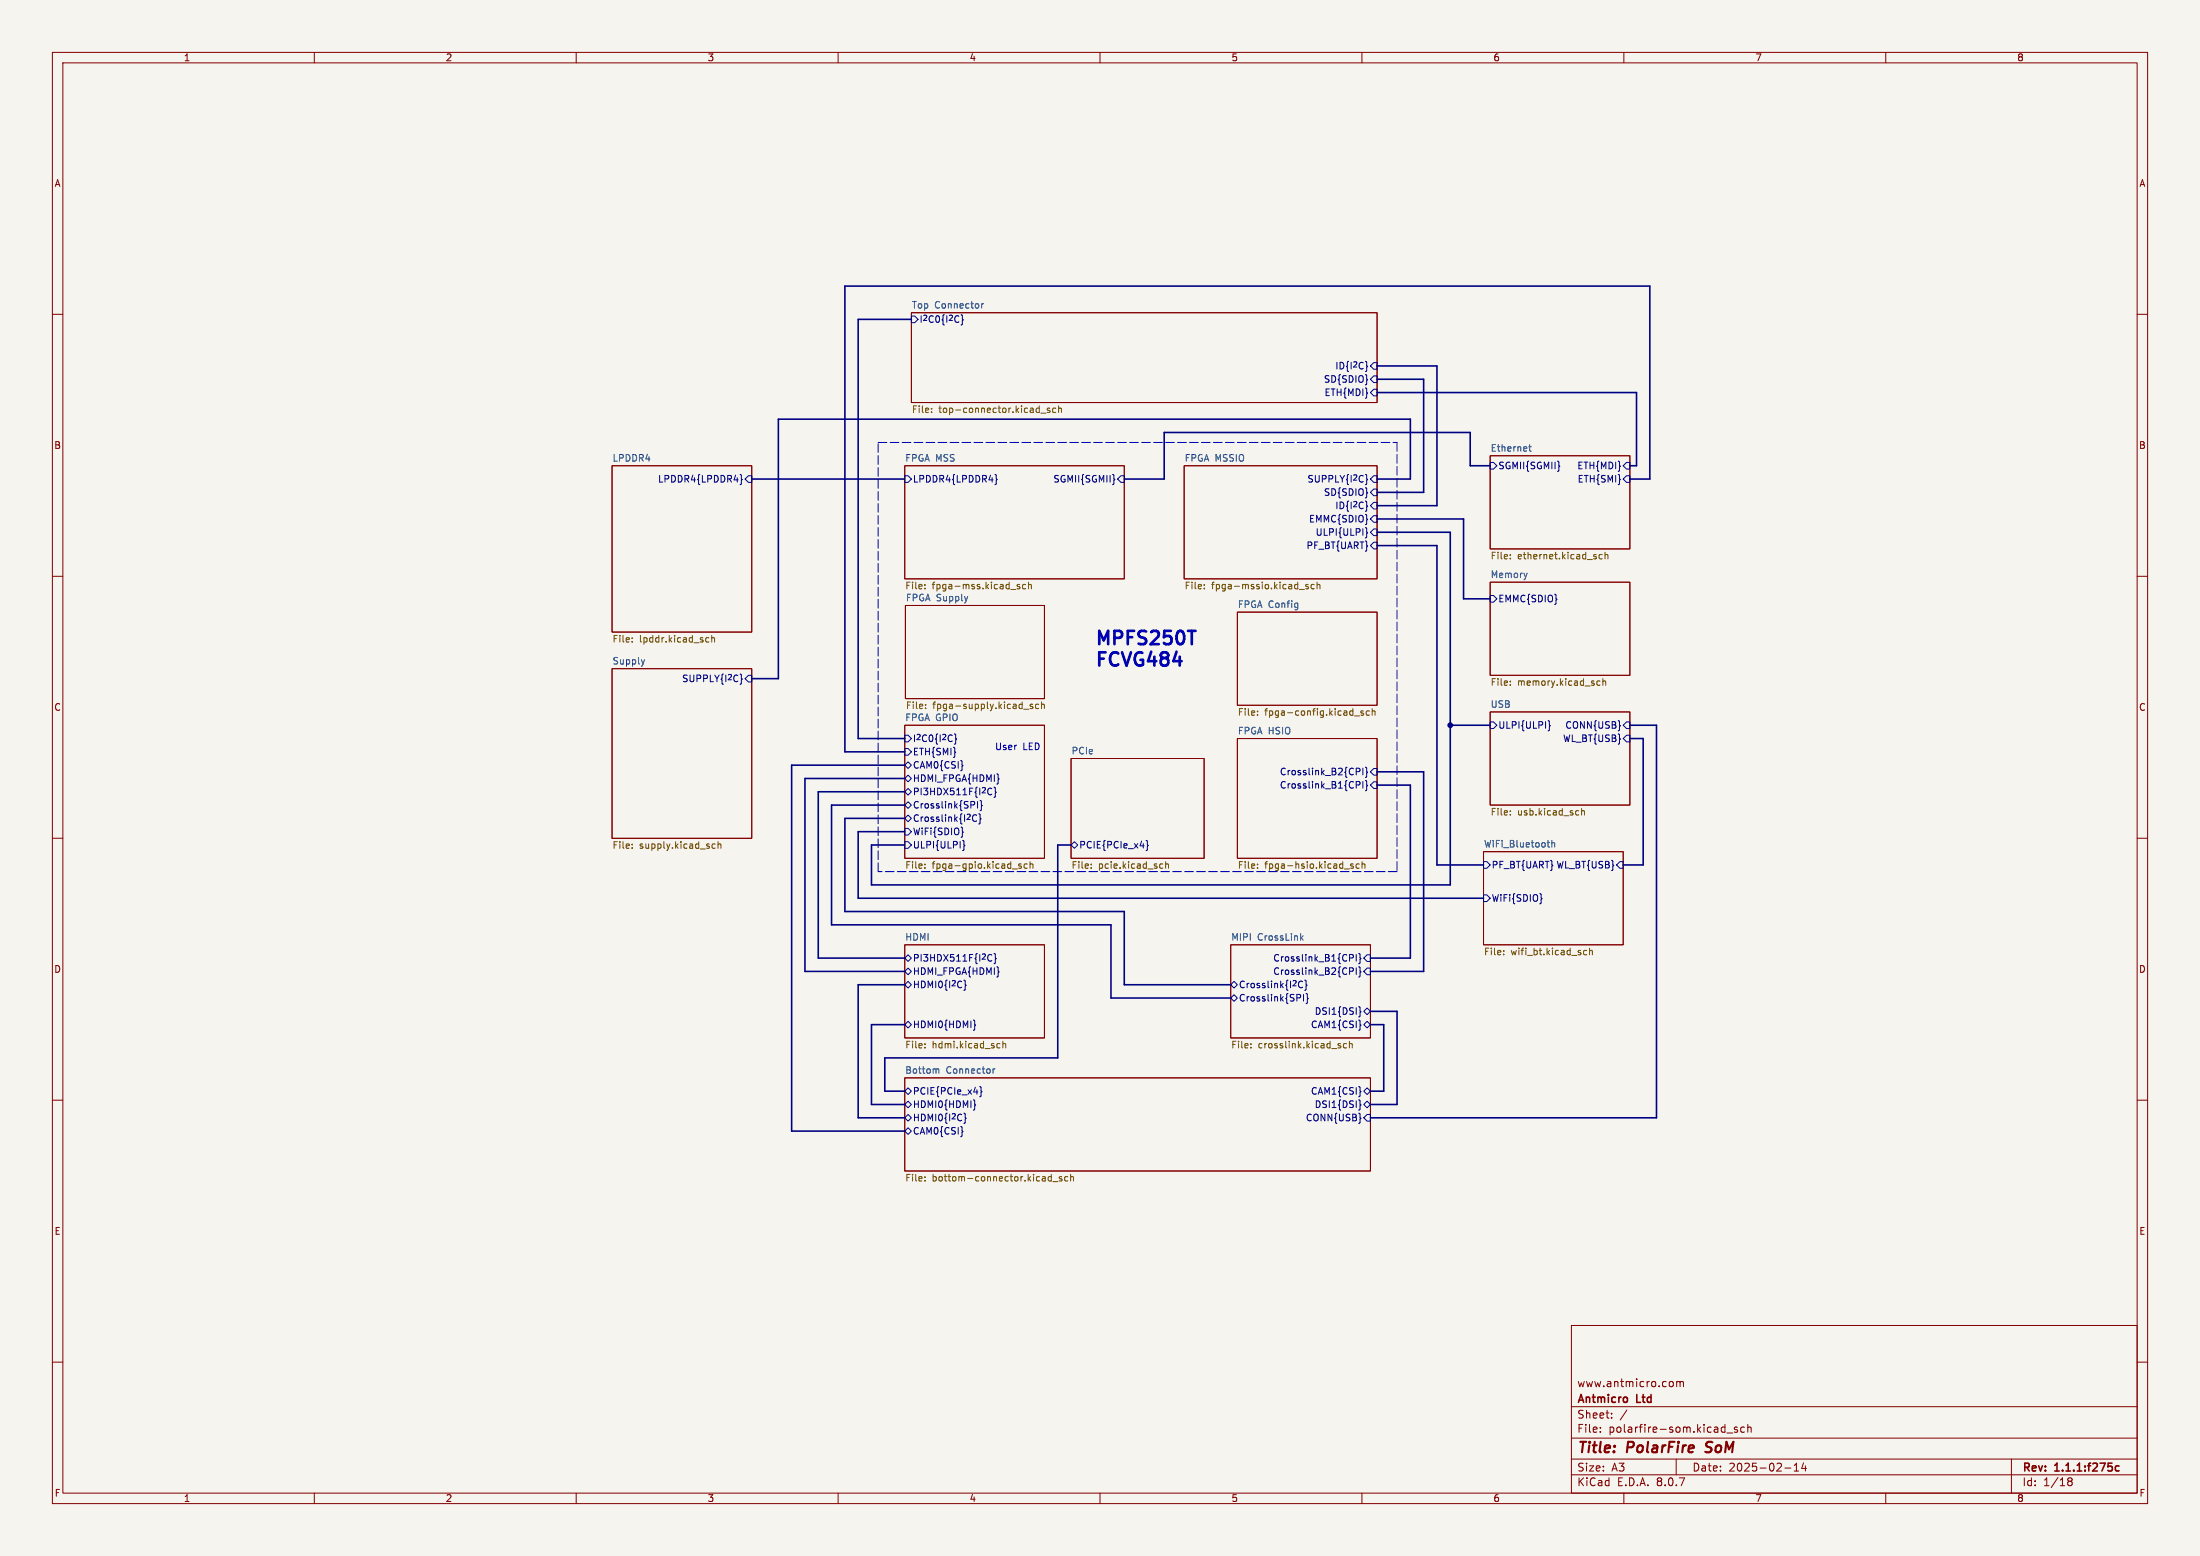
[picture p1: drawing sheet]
<svg xmlns="http://www.w3.org/2000/svg" width="420mm" height="297mm" viewBox="0 0 420 297" stroke-linecap="round" stroke-linejoin="round" font-family="sans-serif">
<path d="M0 0h420v297h-420z" fill="#f5f4ef" stroke="#f5f4ef" stroke-width=".19"/>
<g fill="none" stroke="#840000" stroke-width=".19">
<path d="M10 10h400v277h-400zM12 12h396v273h-396zM60 10v2M110 10v2M160 10v2M210 10v2M260 10v2M310 10v2M360 10v2M174 59.7h88.9v17.1h-88.9zM10 60h2M408 60h2"/>
<path d="M116.8 88.9h26.7v31.8h-26.7zM172.7 88.9h41.9v21.6h-41.9zM226.1 88.9h36.8v21.6h-36.8zM284.5 87h26.6v17.8h-26.6zM10 110h2M172.8 115.6h26.6v17.8h-26.6zM236.2 116.8h26.7v17.8h-26.7zM284.5 111.1h26.6v17.8h-26.6zM408 110h2M116.8 127.6h26.7v32.4h-26.7zM172.7 138.4h26.7v25.4h-26.7zM284.5 135.9h26.6v17.8h-26.6z"/>
<path d="M10 160h2M204.5 144.8h25.4v19h-25.4zM236.2 141h26.7v22.8h-26.7zM408 160h2M283.2 162.6h26.7v17.7h-26.7zM172.7 180.3h26.7v17.8h-26.7zM234.9 180.3h26.7v17.8h-26.7zM10 210h2M172.7 205.7h88.9v17.8h-88.9zM408 210h2M300 253h108v32h-108zM10 260h2"/>
<path d="M300 278.5h108M300 274.5h108M300 268.5h108M305.5 273.2v.2M305.5 272.5v.1M307.7 270.5v.2M307.7 269.8v.1M310.6 269.1l-1.3 1.9M319.2 263.7l.2 .3v.4l-.2 .3M320 278.5v3M320.1 263.8l.4-.1 .2 .2M320.1 263.7v1"/>
<path d="M320.7 263.9l.2-.2 .4 .1 .1 .9M320.7 263.9v.8M329.7 273.5h1.1M331.7 272.5l-.4-.1-.2 .2 .1 .2 .5 .2v.3h-.6M333 272.5l-.4-.1-.3 .3 .1 .6h.6M333.7 272.5l.2-.1 .3 .1 .1 .9M333.7 271.9v1.5M342.5 279.7l.4-.4v1.5M344.3 279.2l-.4 1.1h1M344.7 279.8v1M384 278.5v6.5M408 260h2"/>
<path d="M60 285v2M110 285v2M160 285v2M210 285v2M260 285v2M300 281.5h108M310 285v2M340.7 280.2h1.2M342.5 280.8h.9M360 285v2M394.7 282.4l.3 .3M394.7 282.4l.3-.3 .4 .1 .2 .2-.3 .3"/>
<path d="M395 282.7h.3M395 282.7l-.3 .3M395.3 282.7l.3 .3-.2 .5-.4 .1-.3-.3"/>
</g>
<path d="M404.5 279.9l-.4-.1-.3 .3 .2 .6h.5" fill="none" stroke="#840000" stroke-width=".3"/>
<path d="M325.5 277.1l.3 .1M325.8 275.4v.6" fill="none" stroke="#840000" stroke-width=".4"/>
<g fill="none" stroke="#000084" stroke-width=".19">
<path d="M174 60.3h.6l.7 .7-.7 .6h-.6zM262.3 74.3h.6v1.3h-.6l-.7-.7zM262.3 71.8h.6v1.2h-.6l-.7-.6zM141.3 90.6l.2 .1v.7l.2 .1-.2 .2v.6l-.2 .2M142.9 90.8h.6v1.3h-.6l-.7-.7zM172.7 90.8h.7l.6 .6-.6 .7h-.7zM189.9 90.6l.3 .1v.7l.2 .1-.2 .2v.6l-.3 .2M212.7 91.5h.1l-.1 .1M214 90.8h.6v1.3h-.6l-.6-.7zM262.3 93.3h.6v1.3h-.6l-.7-.6zM262.3 98.4h.6v1.3h-.6l-.7-.6zM284.5 88.3h.6l.6 .6-.6 .6h-.6z"/>
<path d="M297.7 88.9l.1 .1-.1 .1M309.9 88.9l.6-.6h.6v1.2h-.6zM310.5 90.8h.6v1.3h-.6l-.6-.7zM260.8 100.8l.1 .7 .2 .2-.2 .2v.6l-.2 .2M262.3 101h.6v1.2h-.6l-.7-.6zM262.3 103.5h.6v1.3h-.6l-.7-.7zM284.5 113.7h.6l.6 .6-.6 .6h-.6zM284.5 137.8h.6l.6 .6-.6 .7h-.6zM295.5 137.6l.3 .1v.6l.2 .2-.2 .2v.6l-.3 .2M309.2 138.5h.1l-.1 .1M310.5 137.8h.6v1.3h-.6l-.6-.7zM172.7 146.1l.7-.7 .6 .7-.6 .6z"/>
<path d="M172.7 158.1h.7l.6 .7-.6 .6h-.7zM172.7 148.6l.7-.6 .6 .6-.6 .6zM172.7 156.2l.7-.6 .6 .6-.6 .6zM172.7 142.9h.7l.6 .6-.6 .6h-.7zM172.7 140.3h.7l.6 .7-.6 .6h-.7zM172.7 151.1l.7-.6 .6 .6-.6 .7zM173.4 153l.6 .7-.6 .6-.7-.6zM183.7 146.1h.1l-.1 .1M183.7 158.7l.2 .1-.2 .2M186 153.1v.4M186.6 153v1.2M187.3 152.9v.7l.2 .2-.2 .1v.7l-.2 .1"/>
<path d="M258.9 146.6h.5l.2 .3-.1 .3-.6 .1M258.9 149.2h.5l.2 .2-.1 .4h-.6M260.2 146.6v1.3M260.2 149.2v1.2M260.7 146.4l.2 .2v.6l.2 .2-.2 .2v.6l-.2 .2M260.7 149l.2 .2v.6l.2 .2-.2 .1v.6l-.2 .2M262.3 149.2h.6v1.3h-.6l-.7-.6zM262.3 146.7h.6v1.3h-.6l-.7-.7zM309.9 141l.6-.7h.6v1.3h-.6zM172.7 160.7h.7l.6 .6-.6 .6h-.7zM183.8 160.4l.2 .2v.6l.2 .2-.2 .2v.6l-.2 .2M204.5 161.3l.6-.6 .6 .6-.6 .6z"/>
<path d="M218.8 160.4l.2 .2v.6l.2 .2-.2 .2v.6l-.2 .2M283.2 170.8h.6l.7 .7-.7 .6h-.6zM283.2 164.5h.6l.7 .6-.7 .6h-.6zM294.2 171.4l.2 .1-.2 .2M309.2 164.5h.7v1.2h-.7l-.6-.6zM172.7 195.6l.7-.7 .6 .7-.6 .6zM172.7 185.4l.7-.6 .6 .6-.6 .7zM172.7 188l.7-.7 .6 .7-.6 .6zM172.7 182.9l.7-.7 .6 .7-.6 .6zM185.9 194.7l.2 .2v.6l.2 .2-.2 .2v.6l-.2 .1M234.9 188l.7-.7 .6 .7-.6 .6zM234.9 190.5l.7-.6 .6 .6-.6 .6z"/>
<path d="M248.2 189.9v.5M248.8 189.8v1.3M249.5 189.7l.1 .7 .2 .2-.2 .2v.6l-.3 .2M257.6 182.2h.5l.3 .2-.2 .4-.6 .1M257.6 184.7h.5l.3 .3-.2 .3-.6 .1M258.9 182.2v1.3M258.9 184.7v1.3M259.4 182l.2 .2v.6l.2 .2-.2 .2v.6l-.2 .1M259.4 184.5l.2 .2v.6l.2 .2-.2 .2v.6l-.2 .2M259.5 192.2l.1 .1v.7l.2 .1-.2 .2v.6l-.1 .2M259.7 195.6l.1 .1h-.1M260.3 195.6l.7-.7 .6 .7-.6 .6z"/>
<path d="M260.3 193l.7-.6 .6 .6-.6 .7zM261 182.2h.6v1.3h-.6l-.7-.6zM261 184.8h.6v1.3h-.6l-.7-.7zM172.7 208.3l.7-.7 .6 .7-.6 .6zM172.7 215.9l.7-.6 .6 .6-.6 .6zM172.7 210.8l.7-.6 .6 .6-.6 .7zM172.7 213.4l.7-.7 .6 .7-.6 .6zM183.7 215.9l.1 .1-.1 .1M186 210l.1 .7 .2 .2-.2 .2v.6l-.2 .2M187 207.4l.3 .2v.6l.2 .2-.2 .2v.6l-.3 .1M259.6 210v.7l.2 .2-.2 .2v.6l-.1 .2M259.7 208.3l.1 .1h-.1"/>
<path d="M259.7 213.4l.1 .1h-.1M260.3 208.3l.7-.7 .6 .7-.6 .6zM260.3 210.8l.7-.6 .6 .6-.6 .7zM261 212.7h.6v1.3h-.6l-.7-.6z"/>
</g>
<g fill="none" stroke="#006464" stroke-width=".19">
<path d="M187.4 58v.8M187.8 58l-.4 .2M291.8 85.3h.5M292 84.8v1.1l.3 .2M247.6 115.1l.2 .1M247.8 115.1l-.1 1.2M247.8 115.9l-.2 .1M291.5 109.4l-.3 .8M123 125.9l-.3 .9M248.4 179l.4 .5M248.8 178.6l-.5 .5M295.3 160.8h.5"/>
<path d="M295.6 161.6l.2 .1M296.3 161l.1-.2 .3 .1 .1 .8M296.3 160.4v1.3M178.7 204.1h.5v.8M189.6 204v.9M189.9 204l-.3 .3"/>
</g>
<g fill="none" stroke="#725600" stroke-width=".19">
<path d="M177.8 78.6v.1M177.8 78v.1M198.7 78.9h1M200.4 78l-.3-.1-.2 .2 .1 .2 .4 .1v.3h-.5M201.5 78l-.3-.1-.3 .2 .2 .6h.4M202.1 78l.2-.1 .3 .1v.7M202.1 77.5v1.2M176.6 111.6v.1M176.6 112.3v.1M194.7 111.6h-.4l-.1 .1v.2l.5 .1v.3h-.5M195.8 111.6h-.4l-.2 .2 .1 .5h.5M196.3 111.7l.2-.1h.3l.1 .8"/>
<path d="M196.3 111.1v1.3M229.9 112.3v.1M229.9 111.6v.1M248.1 112.5h.9M249.7 111.6h-.3l-.1 .1v.2l.4 .1v.3h-.4M250.9 111.6h-.4l-.2 .2 .1 .5h.5M251.4 111.7l.2-.1h.3l.1 .8M251.4 111.1v1.3M288.3 106.6v.1M288.3 105.9v.1M305.9 105.9l-.4-.1-.2 .3 .1 .5h.5M306.4 106l.2-.2 .3 .1 .1 .8"/>
<path d="M306.4 105.4v1.3M120.7 121.8v.1M120.7 122.4v.2M134.8 122.5h.5M134.8 121.8h.5M135.9 121.8l.2-.1 .3 .1v.8M135.9 121.3v1.3M176.7 135.1v.2M176.7 134.5v.1M195.4 135.4h1M197.1 134.5l-.3-.1-.1 .2v.2l.4 .1v.3h-.4M198.3 134.5l-.4-.1-.2 .3 .1 .5h.5"/>
<path d="M198.8 134.5l.2-.1 .3 .1 .1 .8M198.8 134v1.3M240.1 136.4v.1M240.1 135.7v.2M258.6 136.6h.9M260.3 135.7h-.3l-.2 .2v.1l.5 .2v.3h-.5M261.4 135.7h-.3l-.3 .2 .1 .6h.5M262 135.8l.1-.1h.3l.1 .8M262 135.3v1.2M288.3 130v.1M288.3 130.7v.1M304.9 130.7l.2 .1h.3"/>
<path d="M305.4 130h-.3l-.2 .1M306 130.1l.2-.1h.3v.8M306 129.5v1.3M288.3 154.8v.1M288.3 155.5v.1M301.9 154.3v1.3M301.9 154.9l.2-.2 .3 .1 .1 .8M120.7 161.8v.1M120.7 161.1v.2M136 161.8l.2 .1h.3M136.5 161.1h-.3l-.2 .1M137.1 161.2l.2-.1h.3v.8"/>
<path d="M137.1 160.7v1.2M176.6 165v.1M176.6 165.6v.1M193.3 165.9h.9M195 165l-.3-.1-.2 .2v.2l.5 .1v.3h-.5M196.1 165l-.4-.1-.2 .2 .1 .6h.5M196.6 165l.2-.1 .3 .1 .1 .7M196.6 164.5v1.2M208.3 165.6v.1M208.3 165v.1M221.6 164.9l.4 .1M222 165.7h-.4"/>
<path d="M222.5 165l.2-.1 .3 .1 .1 .7M222.5 164.5v1.2M240.1 165v.1M240.1 165.6v.1M256.6 165.9h1M258.3 165l-.3-.1-.2 .2 .1 .2 .4 .1v.3h-.5M259.5 165l-.4-.1-.2 .2 .1 .6h.5M260 165l.2-.1 .3 .1 .1 .7M260 164.5v1.2M176.6 199.2v.2M176.6 199.9v.1M190.5 199.2h.4"/>
<path d="M190.9 200h-.4M191.4 199.3l.2-.1h.3l.1 .8M191.4 198.8v1.2M238.8 199.9v.1M238.8 199.2v.2M255.8 199.6l.2 .2-.2 .2M255.8 199.2h.1M257.1 199.2h-.4l-.2 .2 .1 .6h.5M257.6 199.3l.2-.1h.3l.1 .8M257.6 198.8v1.2M287.1 182.1v.1M287.1 181.5v.1"/>
<path d="M302.3 182l.2 .2h.4M302.9 181.5l-.4-.1-.2 .2M303.4 181.5l.2-.1 .3 .1 .1 .7M303.4 181v1.2M176.6 225.3v.1M176.6 224.6v.2M200.3 224.6h.4M200.7 224.2v1.2M200.7 225.4h-.4M201 225.5h1M202.7 224.6h-.3l-.2 .2 .1 .1 .4 .2v.3h-.5M203.8 224.6h-.3l-.3 .2 .2 .6h.4"/>
<path d="M204.4 224.7l.2-.1h.3v.8M204.4 224.2v1.2"/>
</g>
<path d="M226.8 120.4h1.4" fill="none" stroke="#0000c2" stroke-width=".51"/>
<path d="M167.6 84.5h99.1M266.7 84.5v81.9M167.6 166.4v-81.9M266.7 166.4h-99.1" fill="none" stroke="#0000c2" stroke-width=".19" stroke-dasharray="1.7 .6"/>
<g fill="none" stroke="#000084" stroke-width=".3">
<path d="M174 61h-10.2v80h8.9M262.9 69.9h11.4v26.6h-11.4M262.9 72.4h8.9v21.6h-8.9M262.9 74.9h49.5v14h-1.3M143.5 91.4h29.2M262.9 91.4h6.3v-11.4h-120.6v49.5h-5.1M262.9 99.1h16.5v15.2h5.1M284.5 88.9h-3.8v-6.3h-58.5v8.8h-7.6M311.1 91.4h3.9v-36.8h-153.7v88.9h11.4M262.9 104.1h11.4v61h8.9M262.9 101.6h14v67.3h-110.5v-7.6h6.3M276.9 138.4h7.6"/>
<path d="M311.1 138.4h5.1v75h-54.6M172.7 153.7h-14v22.8h53.4v14h22.8M172.7 146.1h-21.6v69.8h21.6M172.7 151.1h-16.5v31.8h16.5M172.7 148.6h-19v36.8h19M172.7 156.2h-11.4v17.8h53.3v14h20.3M172.7 158.8h-8.9v12.7h119.4M262.9 147.3h8.9v38.1h-10.2M262.9 149.9h6.3v33h-7.6M311.1 141h2.6v24.1h-3.8M204.5 161.3h-2.6v40.6h-33v6.4h3.8M172.7 195.6h-6.3v15.2h6.3"/>
<path d="M172.7 188h-8.9v25.4h8.9M261.6 195.6h2.6v12.7h-2.6M261.6 193h5.1v17.8h-5.1"/>
</g>
<circle cx="276.9" cy="138.4" r=".46" fill="#000084" stroke="#000084" stroke-width=".19"/>
<g font-size="3.5" fill="#0000c2">
<text x="208.9" y="123.3">MPFS250T</text>
<text x="208.9" y="127.4">FCVG484</text>
</g>
<g font-size="2.8" fill="#840000">
<text x="301" y="277.9">Title:</text>
<text x="310.6" y="277.9">PolarFire</text>
<text x="326.5" y="277.9">SoM</text>
</g>
<g font-size="2.1" fill="#840000">
<text x="301" y="268.2">Antmicro</text>
<text x="301" y="265">www.antmicro.com</text>
<text x="312.5" y="268.2">Ltd</text>
<text x="301" y="273.7">File:</text>
<text x="301" y="271">Sheet:</text>
<text x="307.1" y="273.7">polarfire-som.kicad_sch</text>
<text x="301" y="281.1">Size:</text>
<text x="307.6" y="281.1">A3</text>
<text x="323" y="281.1">Date:</text>
<text x="330" y="281.1">2025-02-14</text>
<text x="386" y="281.3">Rev:</text>
<text x="392.4" y="281.3">1.1.1:f275c</text>
<text x="301" y="283.9">KiCad</text>
<text x="308.7" y="283.9">E.D.A.</text>
<text x="316.3" y="283.9">8.0.7</text>
<text x="386" y="283.9">Id:</text>
<text x="390.1" y="283.9">1/18</text>
</g>
<g font-size="1.8" fill="#840000">
<text x="35" y="11.9">1</text>
<text x="85" y="11.9">2</text>
<text x="135" y="11.9">3</text>
<text x="185" y="11.9">4</text>
<text x="235" y="11.9">5</text>
<text x="285" y="11.9">6</text>
<text x="335" y="11.9">7</text>
<text x="385" y="11.9">8</text>
<text x="10.3" y="35.9">A</text>
<text x="408.3" y="35.9">A</text>
<text x="10.3" y="85.9">B</text>
<text x="408.2" y="85.9">B</text>
<text x="10.3" y="135.9">C</text>
<text x="408.2" y="135.9">C</text>
<text x="10.3" y="185.9">D</text>
<text x="408.2" y="185.9">D</text>
<text x="10.3" y="235.9">E</text>
<text x="408.3" y="235.9">E</text>
<text x="10.3" y="285.9">F</text>
<text x="35" y="286.9">1</text>
<text x="85" y="286.9">2</text>
<text x="135" y="286.9">3</text>
<text x="185" y="286.9">4</text>
<text x="235" y="286.9">5</text>
<text x="285" y="286.9">6</text>
<text x="335" y="286.9">7</text>
<text x="385" y="286.9">8</text>
<text x="408.3" y="285.9">F</text>
</g>
<g font-size="1.8" fill="#006464">
<text x="174" y="59">Top</text>
<text x="178.4" y="59">Connector</text>
<text x="116.8" y="88.2">LPDDR4</text>
<text x="172.7" y="88.2">FPGA MSS</text>
<text x="226.1" y="88.2">FPGA MSSIO</text>
<text x="284.5" y="86.3">Ethernet</text>
<text x="172.7" y="112.8">File:</text>
<text x="284.5" y="110.4">Memory</text>
<text x="172.8" y="114.9">FPGA Supply</text>
<text x="236.2" y="116.1">FPGA Config</text>
<text x="116.8" y="126.9">Supply</text>
<text x="172.7" y="137.7">FPGA GPIO</text>
<text x="284.5" y="135.2">USB</text>
<text x="236.2" y="140.3">FPGA HSIO</text>
<text x="204.5" y="144.1">PCIe</text>
<text x="283.2" y="161.8">WiFi_Bluetooth</text>
<text x="172.7" y="179.6">HDMI</text>
<text x="234.9" y="179.6">MIPI</text>
<text x="240.1" y="179.6">CrossLink</text>
<text x="172.7" y="205">Bottom</text>
<text x="180.6" y="205">Connector</text>
</g>
<g font-size="1.8" fill="#000084">
<text x="175.5" y="61.8">I^{2}C0{I^{2}C}</text>
<text x="254.8" y="70.7">ID{I^{2}C}</text>
<text x="252.6" y="73.3">SD{SDIO}</text>
<text x="252.8" y="75.8">ETH{MDI}</text>
<text x="285.9" y="89.8">SGMII{SGMII}</text>
<text x="301" y="89.8">ETH{MDI}</text>
<text x="125.5" y="92.3">LPDDR4{LPDDR4}</text>
<text x="174.2" y="92.3">LPDDR4{LPDDR4}</text>
<text x="201" y="92.3">SGMII{SGMII}</text>
<text x="249.5" y="92.3">SUPPLY{I^{2}C}</text>
<text x="252.6" y="94.8">SD{SDIO}</text>
<text x="301.1" y="92.3">ETH{SMI}</text>
<text x="249.8" y="99.9">EMMC{SDIO}</text>
<text x="254.8" y="97.4">ID{I^{2}C}</text>
<text x="249.3" y="105">PF_BT{UART}</text>
<text x="251.1" y="102.5">ULPI{ULPI}</text>
<text x="285.9" y="115.2">EMMC{SDIO}</text>
<text x="130.1" y="130.4">SUPPLY{I^{2}C}</text>
<text x="174.2" y="141.8">I^{2}C0{I^{2}C}</text>
<text x="285.9" y="139.3">ULPI{ULPI}</text>
<text x="298.3" y="141.8">WL_BT{USB}</text>
<text x="298.7" y="139.3">CONN{USB}</text>
<text x="174.2" y="146.9">CAM0{CSI}</text>
<text x="174.2" y="149.5">HDMI_FPGA{HDMI}</text>
<text x="174.2" y="144.4">ETH{SMI}</text>
<text x="244.2" y="148.2">Crosslink_B2{CPI}</text>
<text x="174.2" y="154.5">Crosslink{SPI}</text>
<text x="174.2" y="152">PI3HDX511F{I^{2}C}</text>
<text x="244.2" y="150.7">Crosslink_B1{CPI}</text>
<text x="174.2" y="159.6">WiFi{SDIO}</text>
<text x="174.2" y="157.1">Crosslink{I^{2}C}</text>
<text x="174.2" y="162.2">ULPI{ULPI}</text>
<text x="205.9" y="162.2">PCIE{PCIe_x4}</text>
<text x="284.7" y="166">PF_BT{UART} WL_BT{USB}</text>
<text x="284.7" y="172.3">WiFi{SDIO}</text>
<text x="174.2" y="183.7">PI3HDX511F{I^{2}C}</text>
<text x="243" y="183.7">Crosslink_B1{CPI}</text>
<text x="174.2" y="186.3">HDMI_FPGA{HDMI}</text>
<text x="174.2" y="188.8">HDMI0{I^{2}C}</text>
<text x="236.4" y="188.8">Crosslink{I^{2}C}</text>
<text x="236.4" y="191.4">Crosslink{SPI}</text>
<text x="243" y="186.3">Crosslink_B2{CPI}</text>
<text x="174.2" y="196.4">HDMI0{HDMI}</text>
<text x="250.2" y="196.4">CAM1{CSI}</text>
<text x="250.9" y="193.9">DSI1{DSI}</text>
<text x="174.2" y="209.1">PCIE{PCIe_x4}</text>
<text x="250.2" y="209.1">CAM1{CSI}</text>
<text x="174.2" y="211.7">HDMI0{HDMI}</text>
<text x="174.2" y="214.2">HDMI0{I^{2}C}</text>
<text x="249.2" y="214.2">CONN{USB}</text>
<text x="250.9" y="211.7">DSI1{DSI}</text>
<text x="174.2" y="216.8">CAM0{CSI}</text>
</g>
<g font-size="1.8" fill="#725600">
<text x="174" y="79.1">File:</text>
<text x="179.2" y="79.1">top-connector.kicad_sch</text>
<text x="284.5" y="107.1">File:</text>
<text x="289.7" y="107.1">ethernet.kicad_sch</text>
<text x="177.9" y="112.8">fpga-mss.kicad_sch</text>
<text x="226.1" y="112.8">File:</text>
<text x="231.3" y="112.8">fpga-mssio.kicad_sch</text>
<text x="116.8" y="123">File:</text>
<text x="122.1" y="123">lpddr.kicad_sch</text>
<text x="284.5" y="131.2">File:</text>
<text x="289.7" y="131.2">memory.kicad_sch</text>
<text x="172.8" y="135.7">File:</text>
<text x="178.1" y="135.7">fpga-supply.kicad_sch</text>
<text x="236.2" y="136.9">File:</text>
<text x="241.4" y="136.9">fpga-config.kicad_sch</text>
<text x="284.5" y="156">File:</text>
<text x="289.7" y="156">usb.kicad_sch</text>
<text x="116.8" y="162.3">File:</text>
<text x="122.1" y="162.3">supply.kicad_sch</text>
<text x="172.7" y="166.1">File:</text>
<text x="177.9" y="166.1">fpga-gpio.kicad_sch</text>
<text x="204.5" y="166.1">File:</text>
<text x="209.7" y="166.1">pcie.kicad_sch</text>
<text x="236.2" y="166.1">File:</text>
<text x="241.4" y="166.1">fpga-hsio.kicad_sch</text>
<text x="283.2" y="182.7">File:</text>
<text x="288.4" y="182.7">wifi_bt.kicad_sch</text>
<text x="172.7" y="200.4">File:</text>
<text x="177.9" y="200.4">hdmi.kicad_sch</text>
<text x="234.9" y="200.4">File:</text>
<text x="240.2" y="200.4">crosslink.kicad_sch</text>
<text x="172.7" y="225.8">File:</text>
<text x="177.9" y="225.8">bottom-connector.kicad_sch</text>
</g>
<g font-size="1.8" fill="#0000c2">
<text x="189.9" y="143.3">User</text>
<text x="195.3" y="143.3">LED</text>
</g>
</svg>
